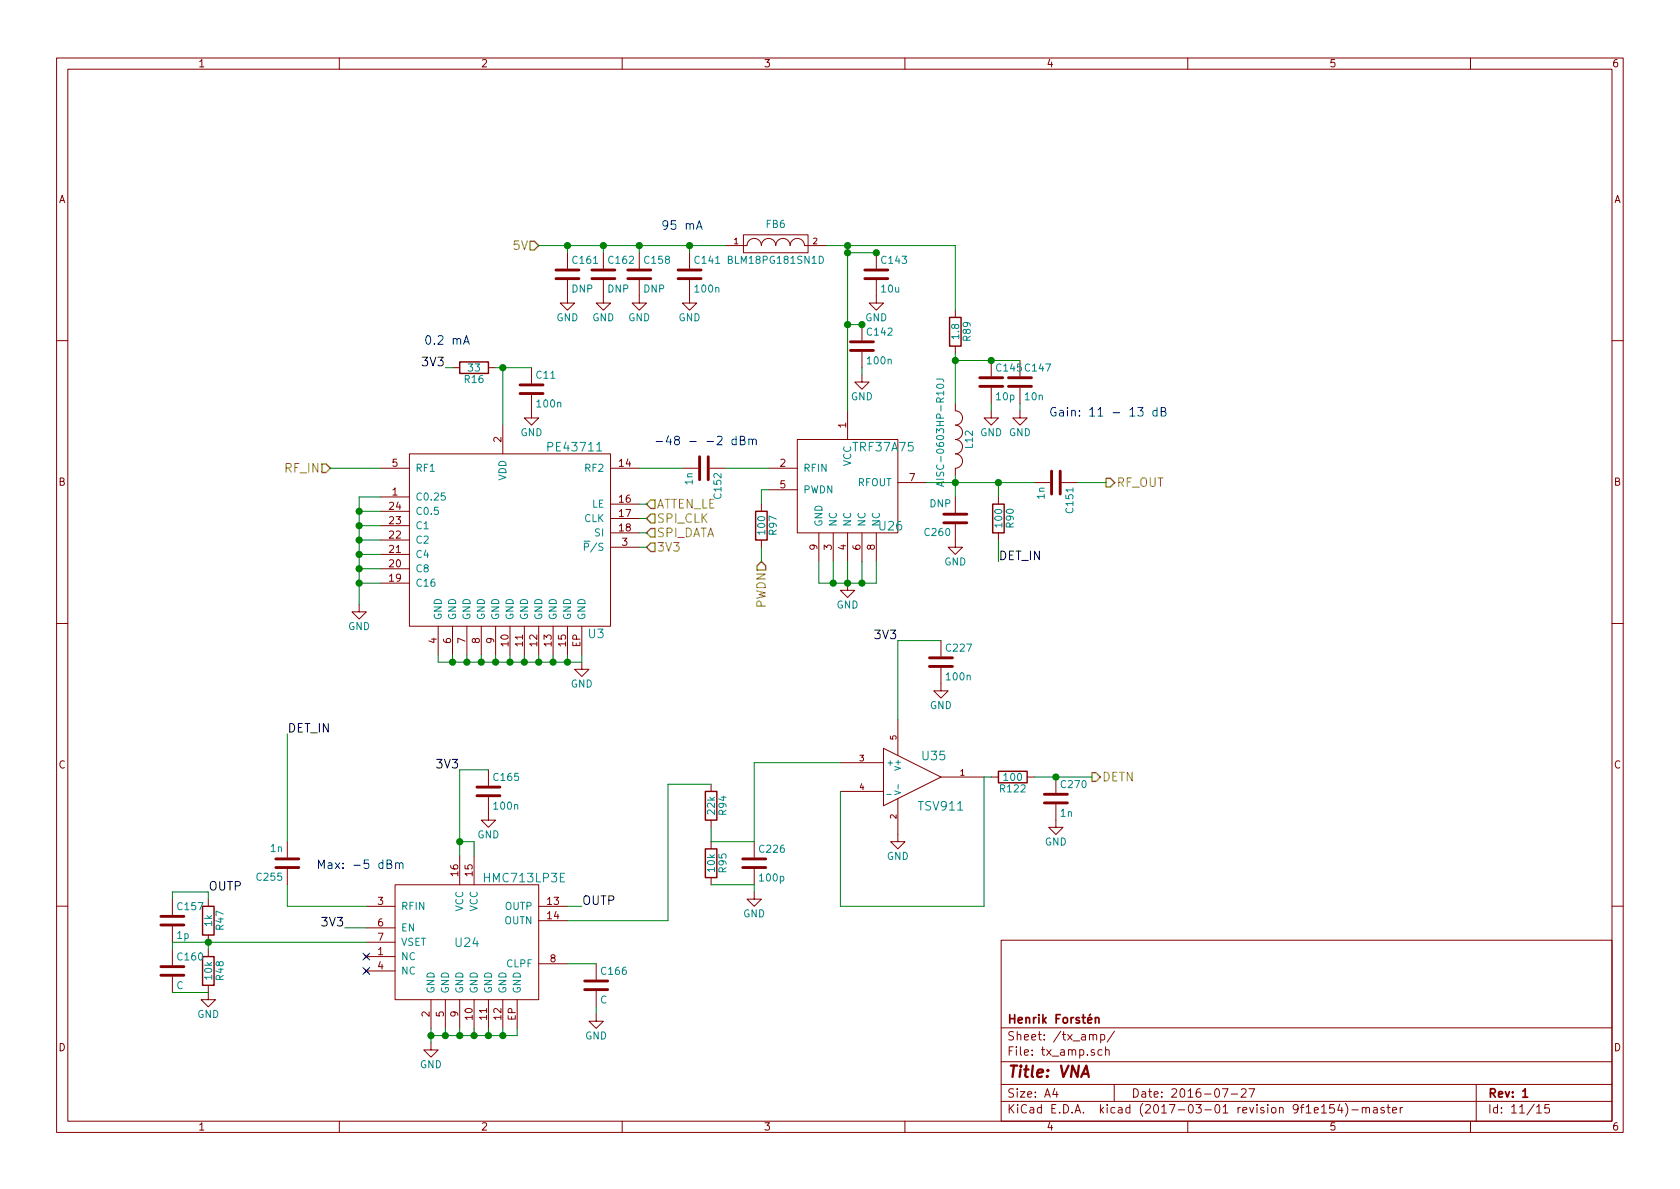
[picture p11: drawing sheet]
<svg xmlns="http://www.w3.org/2000/svg" width="297mm" height="210mm" viewBox="0 0 297 210" stroke-linecap="round" stroke-linejoin="round" font-family="sans-serif">
<g fill="none" stroke="#840000" stroke-width=".18">
<path d="M10 10.3h277v189.9h-277zM12 12.2h273v186.1h-273zM60 10.3v1.9M110 10.3v1.9M160 10.3v1.9M210 10.3v1.9M260 10.3v1.9M100.3 49.5v4.1h1.3l-1.3 1.3-1.2-1.3h1.2M100.3 44.7v2.8M106.7 49.5v4.1h1.2l-1.2 1.3-1.3-1.3h1.3M106.7 44.7v2.8M113 49.5v4.1h1.3l-1.3 1.3-1.2-1.3h1.2"/>
<path d="M113 44.7v2.8M121.9 49.5v4.1h1.3l-1.3 1.3-1.3-1.3h1.3M121.9 44.7v2.8M128.3 43.4h3.8a1.27 1.27 0 0 1 1.2-1.2 1.27 1.27 0 0 1 1.3 1.2 1.27 1.27 0 0 1 1.3-1.2 1.27 1.27 0 0 1 1.3 1.2 1.27 1.27 0 0 1 1.2-1.2 1.27 1.27 0 0 1 1.3 1.2 1.27 1.27 0 0 1 1.3-1.2 1.27 1.27 0 0 1 1.2 1.2h3.8M131.4 41.5h11.5v3.2h-11.5zM152.4 57.4v2.8M154.9 49.5v4.1h1.3l-1.3 1.3-1.2-1.3h1.2M154.9 44.7v2.8M168.9 54.9v1.2M10 60.2h2M80 65h1.3M86.4 65h1.2"/>
<path d="M88.9 75.2v5.1M94 69.8v4.1h1.2l-1.2 1.3-1.3-1.3h1.3M94 65v2.8M141 77.7h17.7v16.5h-17.7zM149.9 72.6v5.1M152.4 66.3v1.3h1.3l-1.3 1.2-1.3-1.2h1.3M152.4 62.2v2.8M168.9 71.4v1.2a1.27 1.27 0 0 1 1.3 1.3 1.27 1.27 0 0 1-1.3 1.3 1.27 1.27 0 0 1 1.3 1.2 1.27 1.27 0 0 1-1.3 1.3 1.27 1.27 0 0 1 1.3 1.3 1.27 1.27 0 0 1-1.3 1.3 1.27 1.27 0 0 1 1.3 1.2 1.27 1.27 0 0 1-1.3 1.3v1.3M168.9 61.2v1.3M175.3 72.6v1.3h1.2l-1.2 1.3-1.3-1.3h1.3M175.3 63.7v2.8M175.3 68.6v2.8"/>
<path d="M180.3 72.6v1.3h1.3l-1.3 1.3-1.2-1.3h1.2M180.3 63.7v2.8M180.3 68.6v2.8M285 60.2h2M67.3 87.9h5.1M67.3 82.8h5.1M67.3 98h5.1M67.3 95.5h5.1M67.3 93h5.1M67.3 90.4h5.1M72.4 80.3h35.5v30.4h-35.5zM107.9 96.8h5.1"/>
<path d="M107.9 82.8h5.1M107.9 89.1h5.1M107.9 91.7h5.1M107.9 94.2h5.1M120.6 82.8h2.8M125.5 82.8h2.8M134.6 89.1v1.3M134.6 95.5v1.3M135.9 82.8h5.1M135.9 86.6h5.1M144.8 94.2v5.1M147.3 94.2v5.1"/>
<path d="M149.9 94.2v5.1M152.4 94.2v5.1M154.9 94.2v5.1M158.7 85.3h5.1M168.9 92.7v4.1h1.3l-1.3 1.2-1.3-1.2h1.3M168.9 87.9v2.8M176.5 87.9v1.2M176.5 94.2v1.3M182.9 85.3h2.8M187.7 85.3h2.8M10 110.3h2M63.5 106.9v1.3h1.3l-1.3 1.3-1.3-1.3h1.3"/>
<path d="M67.3 100.6h5.1M67.3 103.1h5.1M77.5 110.7v5.1M80 110.7v5.1M82.5 110.7v5.1M85.1 110.7v5.1M87.6 110.7v5.1M90.2 110.7v5.1M92.7 110.7v5.1M95.2 110.7v5.1M97.8 110.7v5.1M100.3 110.7v5.1"/>
<path d="M102.9 117.1v1.3h1.2l-1.2 1.2-1.3-1.2h1.3M102.9 110.7v5.1M149.9 103.1v1.3h1.2l-1.2 1.3-1.3-1.3h1.3M166.4 118.1v4.1h1.2l-1.2 1.2-1.3-1.2h1.3M166.4 113.3v2.8M285 110.3h2M86.4 136.1v2.8M125.7 138.7v1.2M148.6 134.9h7.6M148.6 139.9h7.6M156.2 132.3l10.2 5.1-10.2 5.1zM158.7 127.2v6.4"/>
<path d="M166.4 137.4h7.6M175.3 137.4h1.2M181.6 137.4h1.3M186.7 137.4v2.8M30.5 159v2.8M36.8 159v1.3M50.8 148.8v2.8M50.8 153.7v2.8M69.8 156.5h25.4v20.3h-25.4zM81.3 151.4v5.1M83.8 151.4v5.1M86.4 141v4h1.2l-1.2 1.3-1.3-1.3h1.3"/>
<path d="M125.7 145v1.3M125.7 148.8v1.3M125.7 155.2v1.3M133.3 157.7v1.3h1.3l-1.3 1.3-1.2-1.3h1.2M133.3 148.8v2.8M133.3 153.7v2.8M158.7 141.2v7.6h1.3l-1.3 1.3-1.2-1.3h1.2M186.7 142.2v4.1h1.3l-1.3 1.3-1.3-1.3h1.3M10 160.2h2M30.5 163.8v2.8M30.5 167.9v2.8M30.5 172.7v2.8"/>
<path d="M36.8 174.2v2.6h1.3l-1.3 1.2-1.2-1.2h1.2M36.8 165.3v1.3M36.8 167.9v1.3M64.5 168.9l.6 .6M64.5 171.4l.6 .6M64.8 169.2h5M64.8 160.3h5M64.8 171.7h5M64.8 164.1h5M64.8 166.6h5M65.1 168.9l-.6 .6M65.1 171.4l-.6 .6"/>
<path d="M76.2 176.8v5.1M78.7 176.8v5.1M81.3 176.8v5.1M83.8 176.8v5.1M86.4 176.8v5.1M88.9 176.8v5.1M91.4 176.8v5.1M95.2 160.3h5.1M95.2 170.4h5.1M95.2 162.8h5.1M105.4 179.3v1.3h1.3l-1.3 1.3-1.3-1.3h1.3M105.4 170.4v2.8"/>
<path d="M105.4 175.3v2.7M177 166.3h108v32h-108zM285 160.2h2M60 198.3v1.9M76.2 184.4v1.3h1.3l-1.3 1.2-1.3-1.2h1.3M110 198.3v1.9M160 198.3v1.9M177 194.8h108M177 191.8h108M177 187.8h108M177 181.8h108M186.5 192.5l-.4 1h1"/>
<path d="M186.8 193v1M193.3 183.1l.2-.2 .3 .1 .1 .9M194.6 183l.4-.1 .3 .3v.6l-.3 .1-.4-.1M194.6 182.9v1.5M194.8 185.7l-.4-.1-.3 .3 .1 .6 .2 .1 .4-.1M195.5 185.7l.2-.1 .4 .1v.9M195.5 185.1v1.5M197 191.8v3M197.1 182.3l-1.3 2M210 198.3v1.9M216.1 192.5h1l-.6 1.5M217.7 193.5h1.1"/>
<path d="M219.5 192.7l.2-.2h.3l.3 .2v.3v.2l-.9 .8h.9M220.8 192.5h1l-.6 1.5M232.4 196.3l.7-.1-.1-.3-.4-.1-.2 .2v.7h.6M233.7 195.8l.4-.5v1.5M233.7 196.8h.8M235.9 195.3h-.7l-.1 .7 .2-.1 .5 .1 .1 .2v.5l-.2 .1-.6-.1M236.9 195.2l-.4 1.1h.9M237.2 195.8v1M237.9 195.1a1.71 1.71 0 0 1 0 2.3M239 196.3h1.2M240.9 196l.2-.2 .3 .1 .1 .9M240.9 195.8v1"/>
<path d="M241.5 196a.34 .34 0 0 1 .3-.2 .34 .34 0 0 1 .3 .2v.8M242.9 195.9h.5l.1 .9M243.5 196.2l-.5 .1a.29 .29 0 0 0-.2 .2 .29 .29 0 0 0 .2 .3l.5-.1M244.7 195.9a.37 .37 0 0 0-.6 .1l.1 .3 .5 .1 .1 .1-.2 .3-.5-.1M245.2 195.8h.6M245.4 195.3v1.3l.4 .2M246.2 196.3l.7-.1v-.3l-.5-.1-.2 .2 .1 .7h.6M247.6 195.8v1M248 195.8l-.4 .3M260 198.3v1.9M261 191.8v6.5M271.7 195.8l.4-.5v1.5"/>
<path d="M271.7 196.8h.8M273.9 195.3h-.7l-.1 .7 .2-.1 .5 .1 .2 .2-.1 .5-.2 .1-.6-.1"/>
</g>
<path d="M193.7 179.9v1M193.7 180.1l.2-.2 .3 .1 .1 .9M269.2 193l.5-.5v1.5M269.2 194h.9" fill="none" stroke="#840000" stroke-width=".3"/>
<path d="M191.2 190.4l.9-2 .4 2M191.4 189.9h1" fill="none" stroke="#840000" stroke-width=".41"/>
<path d="M144.9 45.3a.64 .64 0 0 1 .7 .6 .64 .64 0 0 1-.7 .7zM105.5 79.8h.9M165.6 67h.9a.39 .39 0 0 1 .4 .5M165.7 68.1a.83 .83 0 0 1 1.2 .1 .67 .67 0 0 1-.7 .5 .67 .67 0 0 1-.6-.5zM78.7 87.2h-.6l-.1 .6 .5-.2 .2 .3v.3l-.2 .2-.5-.1M103.3 95.7h1M103.3 96.7l.7-.1v-.4l-.7-.1v1.2M166.5 85.3v.6M166.9 85.2l-1.3 .4 1.3 .4M158.2 139.8l1 .4-1 .3M158.8 138.7v.8" fill="none" stroke="#008484" stroke-width=".18"/>
<g fill="none" stroke="#840000" stroke-width=".51">
<path d="M98.3 49.3h4.1M98.3 47.7h4.1M104.6 49.3h4.1M104.6 47.7h4.1M111 49.3h4.1M111 47.7h4.1M119.9 49.3h4.1M119.9 47.7h4.1M152.9 49.3h4.1M152.9 47.7h4.1M91.9 69.6h4.1M91.9 68.1h4.1"/>
<path d="M150.4 62h4M150.4 60.4h4M173.2 68.3h4.1M173.2 66.8h4.1M178.3 68.3h4.1M178.3 66.8h4.1M123.7 80.8v4M125.2 80.8v4M166.9 90.9h4M166.9 92.5h4M185.9 83.3v4.1M187.5 83.3v4.1"/>
<path d="M164.3 117.9h4.1M164.3 116.3h4.1M84.3 139.2h4.1M48.8 153.4h4M48.8 151.9h4M84.3 140.7h4.1M131.3 153.4h4.1M131.3 151.9h4.1M184.7 142h4M184.7 140.5h4M28.4 163.6h4.1M28.4 162h4.1"/>
<path d="M28.4 172.5h4.1M28.4 170.9h4.1M103.4 175h4M103.4 173.5h4"/>
</g>
<g fill="none" stroke="#0000c2" stroke-width=".18">
<path d="M123.1 40.6l.5-1.6 .6 1.6M123.3 40.1h.7M82 60.9l.5-1.5 .5 1.5M82.1 60.4h.7M130.1 77.7l-.4-.1-.2 .2v.7a.48 .48 0 0 0 .6 .1M130.1 77.1v1.6M130.9 77.8h.5l.2-.1 .1-.3-.3-.3h-.5v1.6h.5l.3-.3a.41 .41 0 0 0-.3-.6M132.4 77.8l.2-.2 .4 .1v1M132.4 77.6v1.1M133 77.8a.36 .36 0 0 1 .4-.2 .36 .36 0 0 1 .3 .2v.9M201.2 72.1h.9l-.5 .5 .4 .2v.6l-.2 .2h-.4l-.2-.2M204.6 72.6h-.5l-.2 .1v.7a.48 .48 0 0 0 .7 .1"/>
<path d="M204.6 72.1v1.5M205.3 72.8h.5l.2-.2 .1-.3-.3-.2h-.5v1.5h.6l.3-.3a.41 .41 0 0 0-.4-.5M68.4 152.8l.8-.2v-.3l-.1-.2h-.7v1.5h.6l.3-.3a.41 .41 0 0 0-.4-.5M70 152.7v-.1a.37 .37 0 0 1 .6 .2v.8M70 152.6v1M70.6 152.8l.2-.2h.4v1"/>
</g>
<path d="M167.9 56.1h2v5.1h-2zM81.3 64h5.1v2h-5.1zM133.6 90.4h2v5.1h-2zM175.5 89.1h2v5.1h-2zM124.7 139.9h2v5.1h-2zM176.5 136.4h5.1v2h-5.1zM124.7 150.1h2v5.1h-2zM35.8 160.3h2v5h-2zM35.8 169.2h2v5h-2z" fill="none" stroke="#840000" stroke-width=".25"/>
<path d="M93.7 42.7h.8l.7 .7-.7 .8h-.8zM56.9 82h.8l.7 .8-.7 .8h-.8zM115.1 88.4h.7v1.5h-.7l-.8-.8zM115.1 90.9h.7v1.6h-.7l-.8-.8zM115.1 93.5h.7v1.5h-.7l-.8-.8zM115.1 96h.7v1.5h-.7l-.8-.7zM134.6 99.3l.8 .8v.7h-1.5v-.7zM195.6 84.6h.7l.8 .7-.8 .8h-.7zM193 136.6h.8l.8 .8-.8 .8h-.8z" fill="none" stroke="#848400" stroke-width=".25"/>
<path d="M64.2 168.5l1.2 1.3M64.2 171.1l1.2 1.2M65.4 168.5l-1.2 1.3M65.4 171.1l-1.2 1.2" fill="none" stroke="#000084" stroke-width=".18"/>
<g fill="#008400" stroke="#008400" stroke-width=".25">
<circle cx="88.9" cy="65" r=".51"/>
<circle cx="63.5" cy="103.1" r=".51"/>
<circle cx="63.5" cy="90.4" r=".51"/>
<circle cx="63.5" cy="93" r=".51"/>
<circle cx="63.5" cy="95.5" r=".51"/>
<circle cx="63.5" cy="98" r=".51"/>
<circle cx="63.5" cy="100.6" r=".51"/>
<circle cx="80" cy="117.1" r=".51"/>
<circle cx="82.6" cy="117.1" r=".51"/>
<circle cx="85.1" cy="117.1" r=".51"/>
<circle cx="87.6" cy="117.1" r=".51"/>
<circle cx="90.2" cy="117.1" r=".51"/>
<circle cx="92.7" cy="117.1" r=".51"/>
<circle cx="95.3" cy="117.1" r=".51"/>
<circle cx="97.8" cy="117.1" r=".51"/>
<circle cx="100.3" cy="117.1" r=".51"/>
<circle cx="149.9" cy="57.4" r=".51"/>
<circle cx="149.9" cy="44.7" r=".51"/>
<circle cx="121.9" cy="43.4" r=".51"/>
<circle cx="152.4" cy="57.4" r=".51"/>
<circle cx="168.9" cy="85.3" r=".51"/>
<circle cx="175.3" cy="63.7" r=".51"/>
<circle cx="168.9" cy="63.7" r=".51"/>
<circle cx="149.9" cy="43.4" r=".51"/>
<circle cx="176.5" cy="85.3" r=".51"/>
<circle cx="154.9" cy="44.7" r=".51"/>
<circle cx="113" cy="43.4" r=".51"/>
<circle cx="106.7" cy="43.4" r=".51"/>
<circle cx="100.3" cy="43.4" r=".51"/>
<circle cx="76.2" cy="183.1" r=".51"/>
<circle cx="78.7" cy="183.1" r=".51"/>
<circle cx="81.3" cy="183.1" r=".51"/>
<circle cx="83.8" cy="183.1" r=".51"/>
<circle cx="86.4" cy="183.1" r=".51"/>
<circle cx="81.3" cy="148.8" r=".51"/>
<circle cx="36.8" cy="166.6" r=".51"/>
<circle cx="88.9" cy="183.1" r=".51"/>
<circle cx="147.3" cy="103.1" r=".51"/>
<circle cx="149.9" cy="103.1" r=".51"/>
<circle cx="152.4" cy="103.1" r=".51"/>
<circle cx="186.7" cy="137.4" r=".51"/>
</g>
<g fill="none" stroke="#008400" stroke-width=".18">
<path d="M95.2 43.4h33.1M100.3 43.4v1.3M106.7 43.4v1.3M113 43.4v1.3M121.9 43.4v1.3M146 43.4h22.9v11.5M149.9 43.4v29.2M149.9 57.4h2.5M149.9 44.7h5M78.7 65h1.3M87.6 65h6.4M88.9 65v10.2"/>
<path d="M152.4 65v1.3M168.9 63.7h11.4M168.9 62.5v8.9M175.3 71.4v1.2M180.3 71.4v1.2M58.4 82.8h8.9M63.5 90.4h3.8M63.5 93h3.8M63.5 95.5h3.8M63.5 98h3.8M67.3 87.9h-3.8v19M113 89.1h1.3"/>
<path d="M113 91.7h1.3M113 94.2h1.3M113 96.8h1.3M113 82.8h7.6M128.3 82.8h7.6M134.6 96.8v2.5M135.9 86.6h-1.3v2.5M144.8 99.3v3.8h10.1v-3.8M147.3 99.3v3.8M149.9 99.3v3.8M152.4 99.3v3.8M163.8 85.3h19.1"/>
<path d="M168.9 84.1v3.8M176.5 85.3v2.6M176.5 95.5v3.8M190.5 85.3h5.1M63.5 103.1h3.8M63.5 100.6h3.8M77.5 115.8v1.3h25.4v-1.3M80 115.8v1.3M82.5 115.8v1.3M85.1 115.8v1.3M87.6 115.8v1.3M90.2 115.8v1.3"/>
<path d="M92.7 115.8v1.3M95.2 115.8v1.3M97.8 115.8v1.3M100.3 115.8v1.3M166.4 113.3h-7.7v13.9M50.8 129.8v19M86.4 136.1h-5.1v15.3M125.7 138.7h-7.6v24.1h-17.8M148.6 134.9h-15.3v13.9h-7.6v-2.5M175.3 137.4h-1.3v22.9h-25.4v-20.4M182.9 137.4h10.1M30.5 159v-1.3h6.3v1.3"/>
<path d="M50.8 156.5v3.8h14M81.3 148.8h2.5v2.6M125.7 156.5h7.6v1.2M30.5 175.5h6.3M36.8 166.6v1.3M61 164.1h3.8M64.8 166.6h-34.3v1.3M100.3 160.3h2.6M100.3 170.4h5.1M105.4 178v1.3M76.2 181.9v2.5M78.7 181.9v1.2"/>
<path d="M81.3 181.9v1.2M83.8 181.9v1.2M86.4 181.9v1.2M88.9 181.9v1.2M91.4 181.9v1.2h-15.2"/>
</g>
<text font-size="2.8" fill="#840000" x="178" y="190.5">Title: VNA</text>
<g font-size="2.1" fill="#0000c2">
<text x="116.8" y="40.6">95 mA</text>
<text x="74.9" y="61">0.2 mA</text>
<text x="185.4" y="73.7">Gain: 11 - 13 dB</text>
<text x="115.6" y="78.7">-48 - -2 dBm</text>
<text x="55.9" y="153.7">Max: -5 dBm</text>
</g>
<g font-size="2.1" fill="#848400">
<text x="90.9" y="44.2">5V</text>
<text x="50.5" y="83.6">RF_IN</text>
<text x="116.1" y="89.9">ATTEN_LE</text>
<text x="197.4" y="86.1">RF_OUT</text>
<text x="116.1" y="92.5">SPI_CLK</text>
<text x="116.1" y="95">SPI_DATA</text>
<text x="116.1" y="97.5">3V3</text>
<text x="135.4" y="107.6" transform="rotate(-90 135.4 107.6)">PWDN</text>
<text x="194.8" y="138.2">DETN</text>
</g>
<g font-size="2.1">
<text x="75" y="64.8">3V3</text>
<text x="176.5" y="99.1">DET_IN</text>
<text x="155" y="113">3V3</text>
<text x="50.8" y="129.5">DET_IN</text>
<text x="77.5" y="135.9">3V3</text>
<text x="36.8" y="157.5">OUTP</text>
<text x="102.9" y="160">OUTP</text>
<text x="57.2" y="163.8">3V3</text>
</g>
<g font-size="2.1" fill="#008484">
<text x="97.2" y="79.8">PE43711</text>
<text x="151" y="79.8">TRF37A75</text>
<text x="155.5" y="93.8">U26</text>
<text x="104.1" y="112.8">U3</text>
<text x="163.2" y="134.4">U35</text>
<text x="162.5" y="143.3">TSV911</text>
<text x="85.9" y="156">HMC713LP3E</text>
<text x="80.6" y="167.5">U24</text>
</g>
<g font-size="2.1" fill="#840000">
<text x="178" y="184">Sheet: /tx_amp/</text>
<text x="178" y="181">Henrik Forstén</text>
<text x="178" y="186.7">File: tx_amp.sch</text>
<text x="178" y="196.9">KiCad E.D.A. kicad (2017-03-01 revision 9f1e154)-master</text>
<text x="178" y="194.1">Size: A4</text>
<text x="200" y="194.1">Date: 2016-07-27</text>
<text x="263" y="194.1">Rev: 1</text>
<text x="263" y="196.9">Id: 11/15</text>
</g>
<g font-size="1.8" fill="#840000">
<text x="35" y="11.9">1</text>
<text x="85" y="11.9">2</text>
<text x="135" y="11.9">3</text>
<text x="185" y="11.9">4</text>
<text x="235" y="11.9">5</text>
<text x="285" y="11.9">6</text>
<text x="10.4" y="35.9">A</text>
<text x="285.4" y="35.9">A</text>
<text x="149.6" y="75.7" transform="rotate(-90 149.6 75.7)">1</text>
<text x="69.4" y="82.5">5</text>
<text x="88.6" y="78.2" transform="rotate(-90 88.6 78.2)">2</text>
<text x="109.5" y="82.5">14</text>
<text x="137.9" y="82.5">2</text>
<text x="10.4" y="85.9">B</text>
<text x="69.4" y="87.6">1</text>
<text x="109.5" y="88.9">16</text>
<text x="137.9" y="86.4">5</text>
<text x="160.8" y="85.1">7</text>
<text x="285.4" y="85.9">B</text>
<text x="68.9" y="95.2">22</text>
<text x="68.9" y="92.7">23</text>
<text x="68.9" y="90.2">24</text>
<text x="109.5" y="91.4">17</text>
<text x="109.5" y="94">18</text>
<text x="68.9" y="100.3">20</text>
<text x="68.9" y="97.8">21</text>
<text x="110" y="96.5">3</text>
<text x="144.5" y="97.3" transform="rotate(-90 144.5 97.3)">9</text>
<text x="147.1" y="97.3" transform="rotate(-90 147.1 97.3)">3</text>
<text x="149.6" y="97.3" transform="rotate(-90 149.6 97.3)">4</text>
<text x="152.1" y="97.3" transform="rotate(-90 152.1 97.3)">6</text>
<text x="154.7" y="97.3" transform="rotate(-90 154.7 97.3)">8</text>
<text x="68.9" y="102.9">19</text>
<text x="77.2" y="113.8" transform="rotate(-90 77.2 113.8)">4</text>
<text x="79.8" y="113.8" transform="rotate(-90 79.8 113.8)">6</text>
<text x="82.3" y="113.8" transform="rotate(-90 82.3 113.8)">7</text>
<text x="84.8" y="113.8" transform="rotate(-90 84.8 113.8)">8</text>
<text x="87.4" y="113.8" transform="rotate(-90 87.4 113.8)">9</text>
<text x="89.9" y="114.2" transform="rotate(-90 89.9 114.2)">10</text>
<text x="92.5" y="114.2" transform="rotate(-90 92.5 114.2)">11</text>
<text x="95" y="114.2" transform="rotate(-90 95 114.2)">12</text>
<text x="97.5" y="114.2" transform="rotate(-90 97.5 114.2)">13</text>
<text x="100.1" y="114.2" transform="rotate(-90 100.1 114.2)">15</text>
<text x="102.6" y="114.4" transform="rotate(-90 102.6 114.4)">EP</text>
<text x="10.4" y="135.9">C</text>
<text x="285.4" y="135.9">C</text>
<text x="81" y="154.9" transform="rotate(-90 81 154.9)">16</text>
<text x="83.6" y="154.9" transform="rotate(-90 83.6 154.9)">15</text>
<text x="66.8" y="160">3</text>
<text x="96.8" y="160">13</text>
<text x="66.8" y="163.8">6</text>
<text x="66.8" y="166.4">7</text>
<text x="96.8" y="162.6">14</text>
<text x="66.8" y="168.9">1</text>
<text x="66.8" y="171.4">4</text>
<text x="97.3" y="170.2">8</text>
<text x="75.9" y="179.8" transform="rotate(-90 75.9 179.8)">2</text>
<text x="78.5" y="179.8" transform="rotate(-90 78.5 179.8)">5</text>
<text x="81" y="179.8" transform="rotate(-90 81 179.8)">9</text>
<text x="10.4" y="185.9">D</text>
<text x="83.6" y="180.3" transform="rotate(-90 83.6 180.3)">10</text>
<text x="86.1" y="180.3" transform="rotate(-90 86.1 180.3)">11</text>
<text x="88.6" y="180.3" transform="rotate(-90 88.6 180.3)">12</text>
<text x="91.2" y="180.5" transform="rotate(-90 91.2 180.5)">EP</text>
<text x="285.4" y="185.9">D</text>
<text x="35" y="199.9">1</text>
<text x="85" y="199.9">2</text>
<text x="135" y="199.9">3</text>
<text x="185" y="199.9">4</text>
<text x="235" y="199.9">5</text>
<text x="285" y="199.9">6</text>
</g>
<g font-size="1.8" fill="#008484">
<text x="135.5" y="40.3">FB6</text>
<text x="101.4" y="46.7">C161</text>
<text x="107.7" y="46.7">C162</text>
<text x="114.1" y="46.7">C158</text>
<text x="123" y="46.7">C141</text>
<text x="129.2" y="46.7">BLM18PG181SN1D</text>
<text x="156" y="46.7">C143</text>
<text x="101.1" y="51.7">DNP</text>
<text x="107.5" y="51.7">DNP</text>
<text x="113.8" y="51.7">DNP</text>
<text x="123" y="51.7">100n</text>
<text x="155.9" y="51.7">10u</text>
<text x="98.4" y="56.8">GND</text>
<text x="104.7" y="56.8">GND</text>
<text x="111.1" y="56.8">GND</text>
<text x="120" y="56.8">GND</text>
<text x="153" y="56.8">GND</text>
<text x="153.4" y="59.4">C142</text>
<text x="169.6" y="59.9" transform="rotate(-90 169.6 59.9)">1.8</text>
<text x="82.9" y="65.7">33</text>
<text x="153.5" y="64.4">100n</text>
<text x="171.6" y="60.3" transform="rotate(-90 171.6 60.3)">R89</text>
<text x="176.3" y="65.7">C145</text>
<text x="181.4" y="65.7">C147</text>
<text x="82.2" y="67.7">R16</text>
<text x="94.9" y="67">C11</text>
<text x="150.4" y="70.8">GND</text>
<text x="176.2" y="70.8">10p</text>
<text x="181.3" y="70.8">10n</text>
<text x="92" y="77.1">GND</text>
<text x="95.1" y="72.1">100n</text>
<text x="173.3" y="77.1">GND GND</text>
<text x="73.4" y="83.4">RF1</text>
<text x="103.6" y="83.4">RF2</text>
<text x="142" y="83.4">RFIN</text>
<text x="150.5" y="82.5" transform="rotate(-90 150.5 82.5)">VCC</text>
<text x="172" y="79.2" transform="rotate(-90 172 79.2)">L12</text>
<text x="73.4" y="88.5">C0.25</text>
<text x="89.5" y="85" transform="rotate(-90 89.5 85)">VDD</text>
<text x="104.7" y="89.8">LE</text>
<text x="122.5" y="85.7" transform="rotate(-90 122.5 85.7)">1n</text>
<text x="127.6" y="88.1" transform="rotate(-90 127.6 88.1)">C152</text>
<text x="142" y="87.2">PWDN</text>
<text x="151.6" y="86">RFOUT</text>
<text x="164.4" y="89.7">DNP</text>
<text x="166.9" y="84.4" transform="rotate(-90 166.9 84.4)">AISC-0603HP-R10J</text>
<text x="184.7" y="88.2" transform="rotate(-90 184.7 88.2)">1n</text>
<text x="73.4" y="93.6">C1</text>
<text x="73.4" y="91.1">C0.5</text>
<text x="103.3" y="92.3">CLK</text>
<text x="105.3" y="94.9">SI</text>
<text x="135.3" y="94.4" transform="rotate(-90 135.3 94.4)">100</text>
<text x="137.3" y="94.6" transform="rotate(-90 137.3 94.6)">R97</text>
<text x="145.4" y="93.2" transform="rotate(-90 145.4 93.2)">GND</text>
<text x="148" y="93.2" transform="rotate(-90 148 93.2)">NC</text>
<text x="150.5" y="93.2" transform="rotate(-90 150.5 93.2)">NC</text>
<text x="153" y="93.2" transform="rotate(-90 153 93.2)">NC</text>
<text x="155.6" y="93.2" transform="rotate(-90 155.6 93.2)">NC</text>
<text x="163.6" y="94.8">C260</text>
<text x="177.2" y="93.1" transform="rotate(-90 177.2 93.1)">100</text>
<text x="179.2" y="93.3" transform="rotate(-90 179.2 93.3)">R90</text>
<text x="189.8" y="90.6" transform="rotate(-90 189.8 90.6)">C151</text>
<text x="73.4" y="101.2">C8</text>
<text x="73.4" y="98.7">C4</text>
<text x="73.4" y="96.1">C2</text>
<text x="104.1" y="97.4">P/S</text>
<text x="167" y="100">GND</text>
<text x="73.4" y="103.8">C16</text>
<text x="147.9" y="107.6">GND</text>
<text x="61.5" y="111.4">GND</text>
<text x="78.1" y="109.7" transform="rotate(-90 78.1 109.7)">GND</text>
<text x="80.6" y="109.7" transform="rotate(-90 80.6 109.7)">GND</text>
<text x="83.2" y="109.7" transform="rotate(-90 83.2 109.7)">GND</text>
<text x="85.7" y="109.7" transform="rotate(-90 85.7 109.7)">GND</text>
<text x="88.3" y="109.7" transform="rotate(-90 88.3 109.7)">GND</text>
<text x="90.8" y="109.7" transform="rotate(-90 90.8 109.7)">GND</text>
<text x="93.3" y="109.7" transform="rotate(-90 93.3 109.7)">GND</text>
<text x="95.9" y="109.7" transform="rotate(-90 95.9 109.7)">GND</text>
<text x="98.4" y="109.7" transform="rotate(-90 98.4 109.7)">GND</text>
<text x="101" y="109.7" transform="rotate(-90 101 109.7)">GND</text>
<text x="103.5" y="109.7" transform="rotate(-90 103.5 109.7)">GND</text>
<text x="167.4" y="115.2">C227</text>
<text x="100.9" y="121.6">GND</text>
<text x="164.4" y="125.4">GND</text>
<text x="167.5" y="120.3">100n</text>
<text x="87.4" y="138.1">C165</text>
<text x="87.5" y="143.2">100n</text>
<text x="126.4" y="144" transform="rotate(-90 126.4 144)">22k</text>
<text x="177" y="140.1">R122</text>
<text x="177.6" y="138.1">100</text>
<text x="187.7" y="139.4">C270</text>
<text x="84.4" y="148.3">GND</text>
<text x="128.4" y="144.1" transform="rotate(-90 128.4 144.1)">R94</text>
<text x="184.7" y="149.5">GND</text>
<text x="187.6" y="144.4">1n</text>
<text x="45.5" y="155.7">C255</text>
<text x="47.9" y="150.7">1n</text>
<text x="126.4" y="154.1" transform="rotate(-90 126.4 154.1)">10k</text>
<text x="128.4" y="154.2" transform="rotate(-90 128.4 154.2)">R95</text>
<text x="134.4" y="150.8">C226</text>
<text x="134.4" y="155.9">100p</text>
<text x="156.8" y="152.1">GND</text>
<text x="31.5" y="161">C157</text>
<text x="70.9" y="160.9">RFIN</text>
<text x="81.9" y="161.2" transform="rotate(-90 81.9 161.2)">VCC</text>
<text x="84.5" y="161.2" transform="rotate(-90 84.5 161.2)">VCC</text>
<text x="89.3" y="160.9">OUTP</text>
<text x="31.3" y="166">1p</text>
<text x="37.5" y="163.8" transform="rotate(-90 37.5 163.8)">1k</text>
<text x="39.5" y="164.4" transform="rotate(-90 39.5 164.4)">R47</text>
<text x="70.9" y="164.7">EN</text>
<text x="70.9" y="167.3">VSET</text>
<text x="89.2" y="163.4">OUTN</text>
<text x="131.4" y="162.2">GND</text>
<text x="31.5" y="169.8">C160</text>
<text x="37.5" y="173.2" transform="rotate(-90 37.5 173.2)">10k</text>
<text x="39.5" y="173.3" transform="rotate(-90 39.5 173.3)">R48</text>
<text x="70.9" y="169.8">NC</text>
<text x="70.9" y="172.3">NC</text>
<text x="89.6" y="171.1">CLPF</text>
<text x="106.5" y="172.4">C166</text>
<text x="31.2" y="174.9">C</text>
<text x="76.8" y="175.8" transform="rotate(-90 76.8 175.8)">GND</text>
<text x="79.4" y="175.8" transform="rotate(-90 79.4 175.8)">GND</text>
<text x="81.9" y="175.8" transform="rotate(-90 81.9 175.8)">GND</text>
<text x="84.5" y="175.8" transform="rotate(-90 84.5 175.8)">GND</text>
<text x="87" y="175.8" transform="rotate(-90 87 175.8)">GND</text>
<text x="89.5" y="175.8" transform="rotate(-90 89.5 175.8)">GND</text>
<text x="92.1" y="175.8" transform="rotate(-90 92.1 175.8)">GND</text>
<text x="106.1" y="177.5">C</text>
<text x="34.9" y="180">GND</text>
<text x="103.5" y="183.8">GND</text>
<text x="74.2" y="188.9">GND</text>
</g>
<g font-size="1.4" fill="#840000">
<text x="129.8" y="43.2">1</text>
<text x="143.8" y="43.2">2</text>
<text x="158.5" y="130.8" transform="rotate(-90 158.5 130.8)">5</text>
<text x="152" y="134.6">3</text>
<text x="169.8" y="137.2">1</text>
<text x="152" y="139.7">4</text>
<text x="158.5" y="144.8" transform="rotate(-90 158.5 144.8)">2</text>
</g>
<g font-size="1.4" fill="#008484">
<text x="156.7" y="135.4">+</text>
<text x="159.3" y="135.9" transform="rotate(-90 159.3 135.9)">V+</text>
<text x="156.7" y="140.5">_</text>
</g>
</svg>
